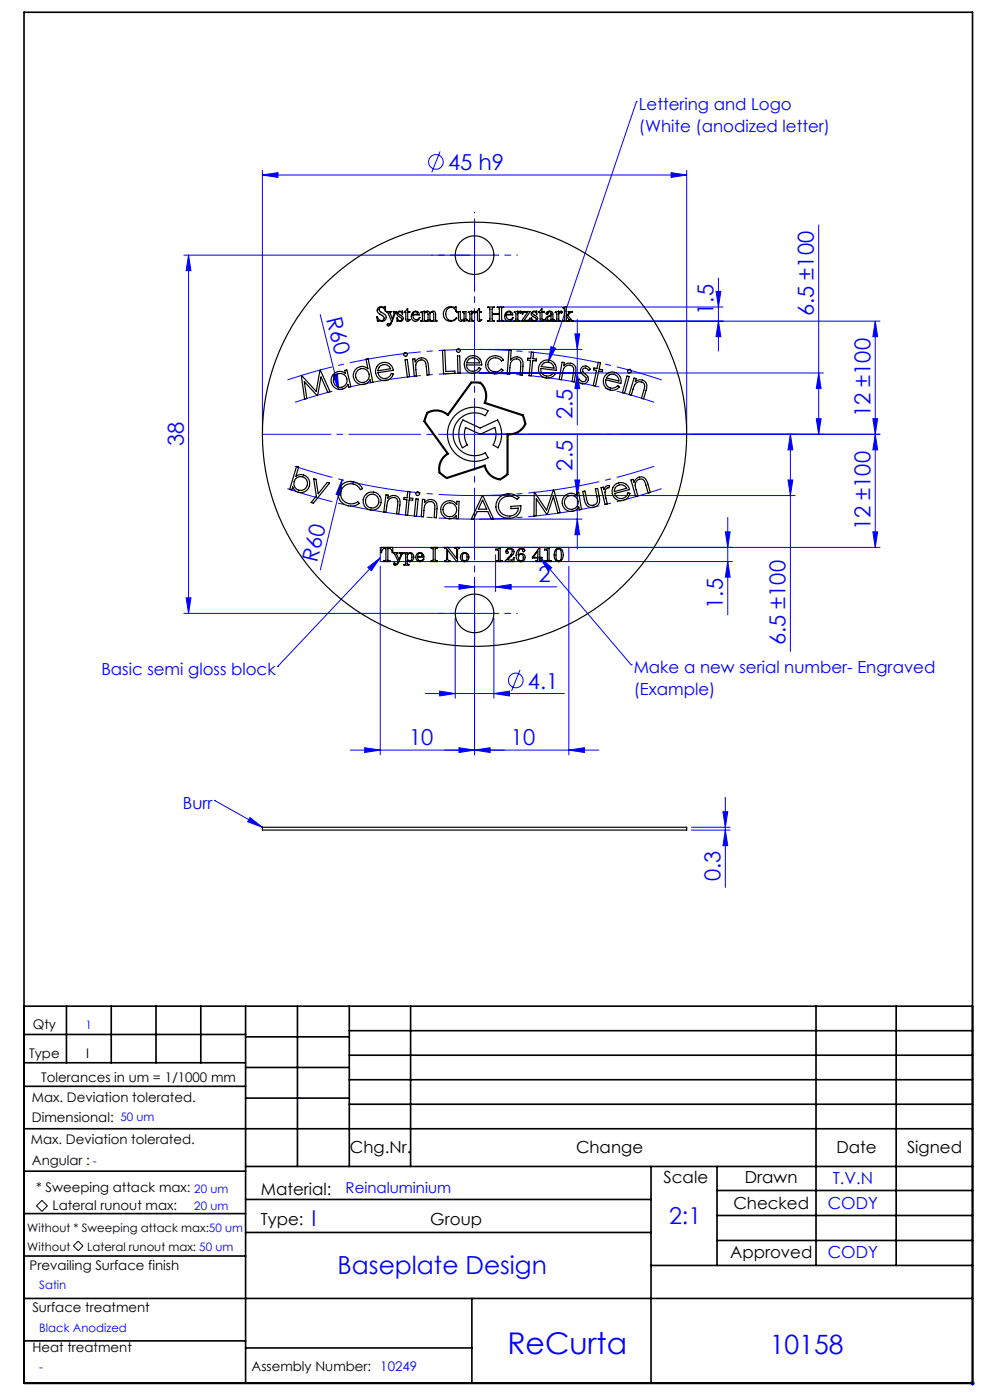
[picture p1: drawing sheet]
<svg xmlns="http://www.w3.org/2000/svg" width="210mm" height="297mm" viewBox="0 0 210 297" stroke-linecap="round" stroke-linejoin="round" font-family="sans-serif">
<g fill="none" stroke="#00f" stroke-width=".21">
<path d="M55.7 37.1l3.3-.5v1zM55.7 36.1v55M55.7 37.1h90M93.4 32.1l-1.8 4.5M135 21.6h.1M135 21.6l-18.7 55.2M142.4 36.6l3.3 .5-3.3 .5zM145.7 36.1v55M39 54.1h66.7M40 54.1l.5 3.3h-1zM40 54.1v76M100.7 49.1v10"/>
<path d="M152.4 59v15.5M173.7 47.7v44.4M67.9 66.7l4 15.9M70.6 79.6l1-.3 .3 3.3zM101.7 79.1h73M101.7 74.1h21.8M105.8 65.1h47.6M105.8 68.1h80.9M116.9 73.5l.9 .4-1.5 2.9zM121.9 70.8h1.1l-.5 3.3zM122.5 67.8v22.4M122.5 79.1l.5 3.3h-1.1z"/>
<path d="M151.9 61.8h1l-.5 3.3zM152.4 68.1l.5 3.3h-1zM173.7 79.1l.5 3.3h-1zM185.7 68.1l.5 3.3h-1zM185.7 68.1v48M101.7 92.1h85M122.5 92.1v24.4M167.7 92.1l.5 3.3h-1zM167.7 92.1v46.1M173.2 88.8h1l-.5 3.3zM185.2 88.8h1l-.5 3.3zM185.7 92.1l.5 3.3h-1z"/>
<path d="M72.6 101.8l-.3 3.3-1-.2zM72.6 101.8l-4.7 19.1M80.7 118.3l-21.8 23.1M101.7 105.1h67M101.7 110.1h21.8M105.1 117.7v7.8M114.5 118.2l2.5 2.2-.7 .7zM114.5 118.2l19.4 22.8M120.7 116.1v3M121.9 101.8h1.1l-.5 3.3zM122.5 110.1l.5 3.3h-1.1zM153.9 112.8h1l-.5 3.3z"/>
<path d="M154.4 119.1l.5 3.3h-1zM154.4 109.8v20.6M167.2 101.8h1l-.5 3.3zM185.2 112.8h1l-.5 3.3zM186.7 116.1h-106v3h74.7M39 130.1h66.7M39.5 126.8h1l-.5 3.3zM78 120.4l2.7-2.1-1.9 2.8zM80.7 120.1v40M94.3 124.5h23.8M96.6 131.1v17M97.4 124l3.3 .5-3.3 .5z"/>
<path d="M100.7 123.5v36.6M104.8 131.1v17M105.1 124.5l3.3-.5v1zM120.7 120.1v40M58.9 141.4h.1M77.4 158.6l3.3 .5-3.3 .5zM90.2 147.1h29.5M93.3 146.6l3.3 .5-3.3 .5zM97.4 158.6l3.3 .5-3.3 .5zM100.7 159.1l3.3-.5v1zM104.8 147.1l3.3-.5v1zM110.3 142.1l-1.8 4.5"/>
<path d="M120.7 159.1l3.3-.5v1zM127 159.1h-52.7M133.9 141h.1M45.5 169.8h.1M45.5 169.8l10.2 5.7M53 173.4l2.7 2.1-3.2-1.2zM146.7 175.5h8.2M146.7 176.1h8.2M153.4 172.2h1l-.5 3.3zM153.9 176.1l.5 3.3h-1zM153.9 169.1v19.2M205.8 293.5h1"/>
<path d="M205.9 293.1l.7 .7M206.3 293v1M206.6 293.1l-.7 .7"/>
<circle cx="92.5" cy="34.4" r="1.56"/>
<circle cx="109.4" cy="144.4" r="1.56"/>
</g>
<path d="M8.9 254.7l1.2 1.1-1.2 1.2-1.2-1.2zM15.6 264.3l1-1 1 1-1 1z" fill="none" stroke="#000" stroke-width=".21"/>
<path d="M62.6 85.3a120 120 0 0 1 76.2 0M62.6 98.9a120 120 0 0 0 76.2 0" fill="none" stroke="#00f" stroke-width=".21" stroke-dasharray="15.2 1.3 1.3 1.3" stroke-dashoffset="7" stroke-linecap="butt"/>
<path d="M61 80.6a125 125 0 0 1 79.3 0M61 103.7a125 125 0 0 0 79.3 0" fill="none" stroke="#00f" stroke-width=".21" stroke-dasharray="15.2 1.3 1.3 1.3" stroke-dashoffset="5.3" stroke-linecap="butt"/>
<path d="M95.7 54.1h-4.1M100.7 49.1v-4.1M100.7 59.1v4.1M105.7 54.1h4.1M95.7 130.1h-4.1M100.7 125.1v-4.1M100.7 135.1v4.1M105.7 130.1h4.1" fill="none" stroke="#00f" stroke-width=".21" stroke-dasharray="15.2 1.3 1.3 1.3" stroke-dashoffset="15.1"/>
<g fill="none" stroke="#000" stroke-width=".35">
<path d="M5.1 2.6h201.2v290.9h-201.2zM5.1 213.5h201.2M5.1 219.5h47M14.1 213.5v12M23.6 213.5v12M33.1 213.5v12M42.6 213.5v12M52.1 213.5v80M52.1 220h22M63.1 213.5v34M74.1 218.7h132.2M74.1 213.5v34"/>
<path d="M87.1 213.5v34M173.1 213.5v55M190.1 213.5v55M5.1 239.5h201.2M5.1 230.5h47M5.1 225.5h47M52.1 226.5h22M52.1 233h22M74.1 223.9h132.2M74.1 229.1h132.2M74.1 234.3h132.2M5.1 257.5h47"/>
<path d="M5.1 248.5h47M52.1 247.5h154.2M52.1 254.5h86M138.1 247.5v46M152.1 247.5v21M152.1 252.6h54.2M152.1 257.9h54.2M5.1 275.5h201.2M5.1 266.5h47M52.1 261.5h86M100.1 275.5v18M138.1 268.5h68.2"/>
<path d="M152.1 263.2h54.2M5.1 284.5h47M52.1 286h48"/>
</g>
<path d="M100.7 47.1v90M55.7 92.1h90" fill="none" stroke="#00f" stroke-width=".21" stroke-dasharray="15.2 1.3 1.3 1.3" stroke-dashoffset=".7"/>
<g fill="#00f">
<path d="M70.6 79.6l1-.3 .3 3.3z"/>
<path d="M72.6 101.8l-.3 3.3-1-.2z"/>
<path d="M116.9 73.5l.9 .4-1.5 2.9zM78 120.4l2.7-2.1-1.9 2.8zM114.5 118.2l2.5 2.2-.7 .7zM53 173.4l2.7 2.1-3.2-1.2z"/>
<path d="M100.7 159.1l3.3-.5v1zM77.4 158.6l3.3 .5-3.3 .5z"/>
<path d="M97.4 158.6l3.3 .5-3.3 .5zM120.7 159.1l3.3-.5v1z"/>
<path d="M167.2 101.8h1l-.5 3.3zM167.7 92.1l.5 3.3h-1zM122.5 110.1l.5 3.3h-1.1zM121.9 101.8h1.1l-.5 3.3z"/>
<path d="M173.7 79.1l.5 3.3h-1zM173.2 88.8h1l-.5 3.3zM121.9 70.8h1.1l-.5 3.3zM122.5 79.1l.5 3.3h-1.1z"/>
<path d="M105.1 124.5l3.3-.5v1zM97.4 124l3.3 .5-3.3 .5z"/>
<path d="M55.7 37.1l3.3-.5v1zM142.4 36.6l3.3 .5-3.3 .5zM93.3 146.6l3.3 .5-3.3 .5zM104.8 147.1l3.3-.5v1z"/>
<path d="M185.2 112.8h1l-.5 3.3zM185.7 92.1l.5 3.3h-1z"/>
<path d="M40 54.1l.5 3.3h-1zM39.5 126.8h1l-.5 3.3zM151.9 61.8h1l-.5 3.3zM152.4 68.1l.5 3.3h-1zM185.7 68.1l.5 3.3h-1zM185.2 88.8h1l-.5 3.3zM153.9 112.8h1l-.5 3.3zM154.4 119.1l.5 3.3h-1zM153.4 172.2h1l-.5 3.3zM153.9 176.1l.5 3.3h-1z"/>
</g>
<g fill="none" stroke="#000" stroke-width=".25">
<path d="M63.9 79.7l3.2 3.3 .8-4.5 2.1 4.6-.5 .2-1.4-3.3-.7 3.9h-.1l-2.7-2.9 .5 3.5-.5 .2zM70.6 79.5a1.8 1.8 0 0 1 2.7-.3l-.2-.6 .5-.1 .8 3.5-.4 .1-.2-.6a1.91 1.91 0 0 1-2.7 .8 1.91 1.91 0 0 1-.5-2.8zM75.3 78.4a1.8 1.8 0 0 1 2.7-.2l-.4-2 .5-.1 1 5-.5 .1-.1-.6a1.91 1.91 0 0 1-2.8 .7 1.91 1.91 0 0 1-.4-2.9zM80.2 77.4a1.9 1.9 0 0 1 2-.4 1.9 1.9 0 0 1 1.2 1.6l-3.2 .5a1.46 1.46 0 0 0 1.3 1.2 1.46 1.46 0 0 0 1.5-1.1l.4 .2a1.95 1.95 0 0 1-2.8 1.1 1.95 1.95 0 0 1-.4-3.1zM80.3 65.2l.6-.2 .6 .2 .2-.2v1a.68 .68 0 0 0-.5-.8 .68 .68 0 0 0-.8 .5 1.49 1.49 0 0 0 1.2 1 .88 .88 0 0 1 .2 1.2 .88 .88 0 0 1-1.2 .2l-.5 .1-.1-1a.82 .82 0 0 0 .6 .7 .82 .82 0 0 0 .8-.2 .61 .61 0 0 0-.4-.8l-.7-.4a.77 .77 0 0 1 0-1.3zM80.5 77.8a1.41 1.41 0 0 1 2.4 .4l-2.8 .5zM82 66.1h1l-.3 .1v.2l.5 1.2 .5-1.3-.3-.2h.7l-1.2 2.7-.5 .3a.22 .22 0 0 1-.3-.1 .22 .22 0 0 1 .2-.3h.5l.2-.6zM82.9 66.2h.1M84.4 66.1l1-.1v.6a.52 .52 0 0 0-.3-.4 .52 .52 0 0 0-.6 .1l.1 .4a1.14 1.14 0 0 1 .9 1.1 .99 .99 0 0 1-1.2 .3h-.1v-.6a.58 .58 0 0 0 .4 .5 .58 .58 0 0 0 .7-.3l-.1-.2a1.14 1.14 0 0 1-.9-1.2zM85.9 76.3h.5l.5 3.6-.5 .1zM86.4 65.5l.1 .6h.4v.1h-.4v1.6h.5l-.5 .4-.4-.2v-1.8h-.3zM87.5 76.2l.5-.1 .1 .7a1.48 1.48 0 0 1 1.7-.8 1.48 1.48 0 0 1 1.1 1.6l.2 1.9-.5 .1a6.2 6.2 0 0 0-.5-2.9 1.22 1.22 0 0 0-1.4-.1 1.22 1.22 0 0 0-.5 1.4l.1 1.8h-.4z"/>
<path d="M87.5 66.3a.81 .81 0 0 1 .9-.3 .81 .81 0 0 1 .6 .8h-1.4a.76 .76 0 0 0 .4 1 .76 .76 0 0 0 1-.5 .88 .88 0 0 1-1 .9 .88 .88 0 0 1-.8-1.1zM87.7 66.3a.45 .45 0 0 1 .6-.2 .45 .45 0 0 1 .2 .6h-.9zM89.3 66.2l.7-.2v.3l.7-.3 .5 .4a.79 .79 0 0 1 1-.3 1.97 1.97 0 0 1 .2 1.6v.3l.3 .1h-1l.3-.2v-1.3l-.1-.3h-.4l-.3 .2v1.4l.3 .2h-1l.3-.2v-1.2l-.1-.4-.2-.1-.5 .3v1.4l.3 .2h-1l.3-.3v-1.3zM89.3 66.3h.1M93.9 74.3h.5l.2 4.5 1.9-.1v.5l-2.4 .1zM94.6 65.4a2.68 2.68 0 0 1 2-.2l.1-.1 .1 .9a1.16 1.16 0 0 0-1.4-.8 1.16 1.16 0 0 0-.8 1.4 1.21 1.21 0 0 0 .7 1.4 1.21 1.21 0 0 0 1.5-.5h.1a1.58 1.58 0 0 1-2.4 .3 1.58 1.58 0 0 1 .1-2.4zM96.9 66.1h.7l.1 1.6 .3 .2 .4-.2v-1.3l-.3-.3h.7l.1 1.7 .3 .2-.8 .2v-.3a.76 .76 0 0 1-1 .1l-.2-1.7zM96.9 66.2h.1M97 75.5h.5l.1 3.7h-.5zM99.2 75.8a1.87 1.87 0 0 1 2-.1 1.87 1.87 0 0 1 1 1.7h-3.3a1.42 1.42 0 0 0 1.1 1.3 1.42 1.42 0 0 0 1.6-.7l.4 .2a1.9 1.9 0 0 1-2.9 .6 1.9 1.9 0 0 1 .1-3zM99.3 66.2l.8-.2v.4l.5-.4a.23 .23 0 0 1 .2 .2 .23 .23 0 0 1-.1 .3 .23 .23 0 0 1-.3-.2l-.3 .3v1.1v.2l.3 .2h-1.1l.3-.2 .1-.2v-1.2zM99.4 76.2a1.44 1.44 0 0 1 2.3 .8h-2.7z"/>
<path d="M101.6 65.5l.1 .6h.4v.1h-.4v1.6h.5l-.5 .4-.4-.2v-1.8h-.3zM103.4 76.2a2.12 2.12 0 0 1 3.4 .2l-.4 .2a1.57 1.57 0 0 0-2.3-.4 1.57 1.57 0 0 0-.1 2.3 1.57 1.57 0 0 0 2.3-.2l.4 .3a2.02 2.02 0 0 1-2.8 .4 2.02 2.02 0 0 1-.5-2.8zM103.5 65.1l1.3 .1a.35 .35 0 0 0-.4 .4v.9h1.5v-1l-.4-.4 1.3 .1a.35 .35 0 0 0-.4 .4v2.2l.4 .3h-1.3l.4-.3-.1-1.1h-1.4v1.2l.4 .2h-1.3l.4-.2v-.3v-2.1zM107.3 66.3a.81 .81 0 0 1 .9-.3 .81 .81 0 0 1 .6 .8h-1.4a.76 .76 0 0 0 .4 1 .76 .76 0 0 0 1-.5 .88 .88 0 0 1-1 .9 .88 .88 0 0 1-.8-1.1zM107.5 66.3a.45 .45 0 0 1 .6-.2 .45 .45 0 0 1 .2 .6h-.9zM108 74.2l.4 .1-.1 2.1a1.49 1.49 0 0 1 1.9-.6 1.49 1.49 0 0 1 .7 1.9l-.1 1.9-.5-.1a6.3 6.3 0 0 0 .1-2.9 1.23 1.23 0 0 0-1.5-.3 1.23 1.23 0 0 0-.7 1.3l-.1 1.8-.5-.1zM109.1 66.2l.7-.2v.4l.6-.4a.23 .23 0 0 1 .2 .2 .23 .23 0 0 1-.2 .3 .23 .23 0 0 1-.3-.2l-.3 .3v1.1l.1 .2 .3 .2h-1.1l.3-.2v-.2v-1.2zM110.8 66.1h1.6l-1.2 1.9h.6a.43 .43 0 0 0 .5-.5v.6h-1.6l1.2-1.9-.7 .1-.4 .4zM112.7 74.7h.5l-.2 1.4 .8 .1v.4l-.8-.1-.3 3.2h-.5l.3-3.2-.6-.1v-.4h.7zM112.9 66.1l1-.1v.6a.52 .52 0 0 0-.4-.4 .52 .52 0 0 0-.5 .1l.1 .4a1.14 1.14 0 0 1 .9 1.1 .99 .99 0 0 1-1.2 .3h-.1v-.6a.58 .58 0 0 0 .4 .5 .58 .58 0 0 0 .7-.3l-.2-.2a1.14 1.14 0 0 1-.9-1.2zM114.8 76.9a1.89 1.89 0 0 1 2.2-.3 1.89 1.89 0 0 1 1 2l-3.3-.4a1.45 1.45 0 0 0 1 1.5 1.45 1.45 0 0 0 1.7-.6l.4 .2a1.94 1.94 0 0 1-2.9 .5 1.94 1.94 0 0 1-.1-2.9zM114.9 65.5l.1 .6h.4v.1h-.4v1.6h.5l-.6 .4-.3-.2v-1.8h-.4z"/>
<path d="M115.3 77.1a1.41 1.41 0 0 1 2.2 1l-2.7-.3zM115.9 66.3a.84 .84 0 0 1 1.4 .1v1.5h.3l-.4 .3-.3-.3a.72 .72 0 0 1-1 .1l-.1-.3 .1-.4 1-.5v-.2a.37 .37 0 0 0-.4-.5 .37 .37 0 0 0-.3 .6 .23 .23 0 0 1-.3-.1 .23 .23 0 0 1 0-.3zM116.3 67.2l.6-.3v.8a.4 .4 0 0 1-.6 .2 .4 .4 0 0 1-.1-.5zM117.8 66.2l.7-.2v.4l.5-.4a.23 .23 0 0 1 .3 .2 .23 .23 0 0 1-.2 .3 .23 .23 0 0 1-.3-.2l-.3 .3v1.1l.1 .2 .3 .2h-1.1l.3-.2v-.2v-1.2zM119.2 76.8l.5 .1-.1 .7a1.5 1.5 0 0 1 1.9-.4 1.5 1.5 0 0 1 .6 1.9l-.3 1.9-.5-.1a6.3 6.3 0 0 0 .3-2.9 1.24 1.24 0 0 0-1.4-.5 1.24 1.24 0 0 0-.8 1.3l-.3 1.8-.5-.1zM119.4 68h.1M119.4 68h1M120.4 68h-.2l-.1-.9 .7 .8-.2 .2 1-.1M120.4 68h.1M121.4 66.2l-.4 .1-.6 .6 .7 .9 .4 .2M121.4 66.2h.1M121.4 66.2l-.9-.1 .2 .3-.6 .6v-2l-.7 .2 .3 .2v.2v2.1v.3h-.3"/>
<path d="M121.5 68h.1M123.3 78a1.16 1.16 0 0 1 1.9 .3l-.3 .3-.7-.5-.4 .1-.2 .5 .5 .6a1.16 1.16 0 0 1 .3 1.9 1.16 1.16 0 0 1-1.9-.5l.4-.3 .3 .4a.7 .7 0 0 0 1.2-.3 .88 .88 0 0 0-.6-.9 1.14 1.14 0 0 1-.5-1.6zM126.9 76.9l.5 .1-.3 1.3 .7 .2-.1 .4-.7-.2-.7 3.2-.5-.1 .7-3.2-.6-.1 .1-.4 .6 .1zM128.7 79.3a1.9 1.9 0 0 1 2.3 0 1.9 1.9 0 0 1 .7 2.1l-3.2-.8a1.45 1.45 0 0 0 .8 1.6 1.45 1.45 0 0 0 1.8-.4l.3 .3a1.94 1.94 0 0 1-2.9 .1 1.94 1.94 0 0 1 .2-2.9zM128.9 79.9a1.4 1.4 0 0 1 1.5-.4 1.4 1.4 0 0 1 .9 1.3l-2.7-.6zM133 79.8l.5 .1-1 3.5-.5-.1zM62.9 98.9l.5 .2-.6 1.9a1.88 1.88 0 0 1 2.7 .6 1.88 1.88 0 0 1-.8 2.7 1.88 1.88 0 0 1-2.6-1l-.2 .6-.4-.1zM90.6 87.5a3.8 3.8 0 0 1 4.4 .4l4.9-6.8 .8-.1a1.88 1.88 0 0 1 2.3 1.5 3.9 3.9 0 0 1 0 2.9l8 2.6 .2 .7a1.88 1.88 0 0 1-.7 2.6 3.8 3.8 0 0 1-2.7 .9v8.5l-.6 .4a1.88 1.88 0 0 1-2.8 .1 3.8 3.8 0 0 1-1.6-2.3l-8.1 2.6-.6-.4a1.88 1.88 0 0 1-.9-2.6 3.8 3.8 0 0 1 1.7-2.3l-5-6.8zM90.7 87.6a3.6 3.6 0 0 1 4.3 .6l5-7h.7a1.72 1.72 0 0 1 2.1 1.5 3.6 3.6 0 0 1-.1 2.8l8.1 2.7 .2 .6a1.72 1.72 0 0 1-.7 2.5 3.6 3.6 0 0 1-2.7 .7v8.6l-.6 .4a1.72 1.72 0 0 1-2.5 0 3.7 3.7 0 0 1-1.6-2.3l-8.1 2.6-.6-.4a1.72 1.72 0 0 1-.8-2.4 3.7 3.7 0 0 1 1.7-2.2l-5-6.9zM96.4 88.3a5.7 5.7 0 0 1 7.1-1.1l-.6 1a4.6 4.6 0 0 0-6.8 3.9 4.6 4.6 0 0 0 6.8 4l.6 1a5.7 5.7 0 0 1-7.3-1.4 5.7 5.7 0 0 1 .2-7.4zM98.2 89.1l3.7 1.7 3.6-1.7a5.7 5.7 0 0 1 .1 5.9l-1-.6a4.5 4.5 0 0 0 .4-3.7l-3.1 1.4-3.2-1.4a4.5 4.5 0 0 0 .4 3.7l-1 .6a5.7 5.7 0 0 1 .1-5.9zM134.5 80.2l.4 .1-.1 .7a1.48 1.48 0 0 1 1.9-.1 1.48 1.48 0 0 1 .3 1.9l-.5 1.8-.4-.1a6.2 6.2 0 0 0 .6-2.9 1.22 1.22 0 0 0-1.3-.6 1.22 1.22 0 0 0-1 1.1l-.5 1.7-.4-.1z"/>
<path d="M66.5 101.6l.5 .1 .5 3.1 1.9-2.5 .5 .2-3.4 4.2-.5-.1 1.1-1.4zM72.5 102.8a2.8 2.8 0 0 1 4.4 .9l-.5 .2a2.19 2.19 0 0 0-3.1-1 2.19 2.19 0 0 0-.6 3.2 2.19 2.19 0 0 0 3.2 .3l.3 .4a2.71 2.71 0 0 1-3.7-.2 2.71 2.71 0 0 1 0-3.8zM80.8 116.1h2.5l.1 1.1h-.2a.74 .74 0 0 0-.9-.9v2.6l.4 .1v.1h-1.3v-.1l.5-.1-.1-2.5-.3-.1a.96 .96 0 0 0-.6 .9h-.1zM81.9 105h.4v.7a1.49 1.49 0 0 1 1.9-.4 1.49 1.49 0 0 1 .6 1.9l-.2 1.8h-.5a6.3 6.3 0 0 0 .2-3 1.23 1.23 0 0 0-1.4-.4 1.23 1.23 0 0 0-.8 1.3l-.2 1.8-.5-.1zM83.5 117.2h.9l-.3 .4 .5 1.1 .5-1.1-.3-.2v-.2h.8v.2l-.3 .2-.7 1.6a.66 .66 0 0 1-.4 .6 .66 .66 0 0 1-.7-.1 .21 .21 0 0 1 .2-.3 .21 .21 0 0 1 .2 .3l.2-.1 .4-.5zM83.8 119.6v.1M85.7 117.3l.6-.1 .1 .4 .3-.3a.95 .95 0 0 1 1.1 .8 .95 .95 0 0 1-.8 1.1l-.6-.4v.8l.3 .1v.2h-1v-.2l.3-.1v-1.9zM86.5 104.2l.5 .1-.2 1.3 .8 .1-.1 .4-.7-.1-.3 3.3-.5-.1 .3-3.2-.6-.1v-.4l.7 .1zM86.7 117.5l.2-.1a.87 .87 0 0 1 .5 .8 .87 .87 0 0 1-.5 .8 .88 .88 0 0 1-.2-1.5zM88.2 105.8l.5 .1-.4 3.6h-.4zM88.5 117.4a.86 .86 0 0 1 1-.1 .86 .86 0 0 1 .4 .9h-1.3a.63 .63 0 0 0 .4 .8 .63 .63 0 0 0 .8-.4h.1a.95 .95 0 0 1-1.4 .3 .95 .95 0 0 1 0-1.5zM88.8 117.5a.42 .42 0 0 1 .6-.1 .42 .42 0 0 1 0 .7h-.8z"/>
<path d="M89.6 105.9l.5 .1-.1 .6a1.49 1.49 0 0 1 2-.5 1.49 1.49 0 0 1 .7 1.8l-.1 1.9h-.5a6.3 6.3 0 0 0 0-2.9 1.23 1.23 0 0 0-1.4-.4 1.23 1.23 0 0 0-.7 1.3l-.2 1.8h-.4zM91.4 116.1h1.4v.2h-.4l-.1 .2v2.4l.5 .1v.1h-1.4v-.1h.4l.1-.2v-2.4l-.5-.1zM94.2 106.6a1.8 1.8 0 0 1 2.7 .4v-.6h.5l-.2 3.6h-.4v-.6a1.91 1.91 0 0 1-2.9 0 1.91 1.91 0 0 1 .3-2.8zM94.3 116.1h.7l1.9 2.4v-1.7a.41 .41 0 0 0-.4-.5v-.2h1l-.5 .6v2.4h-.1l-2-2.4 .1 2 .5 .3v.1h-1.2l.5-.6v-2l-.5-.2zM98.3 117.4a.56 .56 0 0 1 .6 .1 .56 .56 0 0 1 .2 .7 .55 .55 0 0 1-.2 .7 .55 .55 0 0 1-.8-.2v-.8zM102.3 105.1l2.4 5h-.5l-.7-1.6h-2.3l-.7 1.6h-.5zM102.4 106.1l.8 1.9h-1.7zM105.1 116.5l1-.2v2.5l.5 .2v.1h-1.4v-.1l.5-.1v-2.1l-.1-.1h-.5zM106 105.4a3.1 3.1 0 0 1 4.1 .1l-.4 .4a2.21 2.21 0 0 0-3.3-.1 2.21 2.21 0 0 0 .3 3.3 2.08 2.08 0 0 0 3.3-1.3l-1.6 .1v-.5l2.1-.1a2.65 2.65 0 0 1-1.9 2.6 2.65 2.65 0 0 1-3-1.1 2.61 2.61 0 0 1 .4-3.4zM107.4 116.7a.9 .9 0 0 1 1.4-.2 .9 .9 0 0 1-.3 1.5l-.9 .7 1.1 .1 .2-.5h.2l-.1 .8h-1.8l.9-1.1a.87 .87 0 0 0 .2-1.5l-.6 .1-.2 .3a.25 .25 0 0 1 .3 .3 .25 .25 0 0 1-.4 .2l-.1-.4zM109.8 116.7a.9 .9 0 0 1 1.5-.1v.2a.27 .27 0 0 1-.4 .1 .27 .27 0 0 1 0-.4l-.2-.1a1.05 1.05 0 0 0-.8 1.4 .85 .85 0 0 1 1.5 .2 .85 .85 0 0 1-.9 1.2 1.33 1.33 0 0 1-.9-2zM110.3 117.7l.2-.1a.75 .75 0 0 1 .5 .7 .75 .75 0 0 1-.5 .7 .77 .77 0 0 1-.5-.6 .77 .77 0 0 1 .3-.7z"/>
<path d="M113.3 104.5l2.6 3.7 1.6-4.3 1.3 4.8-.5 .1-.9-3.4-1.3 3.7h-.1l-2.2-3.3-.1 3.6-.4 .1zM114.1 116.9v1.3h-1zM114.3 116.3h.2v1.9h.5v.2h-.5v.4l.4 .2v.1h-1.2v-.1l.4-.1v-.5h-1.2v-.2zM115.5 116.5l1-.2v2.5l.5 .2v.1h-1.4v-.1l.5-.1v-2.1l-.1-.1h-.5zM117.8 116.6a.89 .89 0 0 1 1-.2 .89 .89 0 0 1 .6 .8 1.4 1.4 0 0 1-.9 2 1.45 1.45 0 0 1-.9-2.1zM118.2 116.6l.5-.1a1.96 1.96 0 0 1-.1 2.5h-.1a.7 .7 0 0 1-.6-.9l.1-1.2zM119.7 105.3a1.8 1.8 0 0 1 2.7-.1l-.1-.7 .5-.1 .5 3.7-.4 .1-.1-.7a1.92 1.92 0 0 1-2.8 .6 1.92 1.92 0 0 1-.3-2.8zM123.6 104.3l.5-.1a4.9 4.9 0 0 0 .8 2.8 1.2 1.2 0 0 0 1.5-.1 1.2 1.2 0 0 0 .2-1.5l-.3-1.7 .5-.1a4.5 4.5 0 0 1 .2 3.4 1.67 1.67 0 0 1-1.9 .6 1.67 1.67 0 0 1-1.1-1.6zM127.5 103.4l.5-.1 .1 .6 .1-.3a.91 .91 0 0 1 1.1-.6l-.1 .5a.62 .62 0 0 0-.8 .4 6.3 6.3 0 0 0 .4 3l-.5 .1zM130.2 103.1a1.89 1.89 0 0 1 1.9-.7 1.89 1.89 0 0 1 1.4 1.5l-3.1 .8a1.44 1.44 0 0 0 1.4 1.1 1.44 1.44 0 0 0 1.4-1.2l.4 .1a1.94 1.94 0 0 1-2.7 1.4 1.94 1.94 0 0 1-.7-3zM130.8 103.1a1.41 1.41 0 0 1 2.1 .5l-2.6 .7 .2-.9zM133.8 101.8l.5-.1 .2 .6a1.49 1.49 0 0 1 1.6-1.1 1.49 1.49 0 0 1 1.3 1.4l.5 1.9-.4 .1a6.2 6.2 0 0 0-1-2.8 1.23 1.23 0 0 0-1.5 .2 1.23 1.23 0 0 0-.2 1.5l.5 1.7-.4 .2z"/>
<path d="M55.7 175.5h90v.6h-90z"/>
<circle cx="100.7" cy="54.1" r="4.1"/>
<circle cx="76.9" cy="79.7" r="1.48"/>
<circle cx="86" cy="75.2" r=".39"/>
<circle cx="97.2" cy="74.4" r=".39"/>
<circle cx="133.5" cy="78.7" r=".39"/>
<circle cx="72.2" cy="80.7" r="1.48"/>
<circle cx="100.7" cy="92.1" r="45"/>
<circle cx="63.8" cy="102.6" r="1.47"/>
<circle cx="79" cy="106.3" r="1.94"/>
<circle cx="79" cy="106.3" r="1.47"/>
<circle cx="88.6" cy="104.7" r=".39"/>
<circle cx="95.4" cy="108.1" r="1.48"/>
<circle cx="98.5" cy="118.2" r=".95"/>
<circle cx="121.2" cy="106.6" r="1.48"/>
<circle cx="100.7" cy="130.1" r="4.1"/>
</g>
<text font-size="6.3" fill="#00f" x="107.6" y="287.3">ReCurta</text>
<text font-size="5.6" fill="#00f" x="163.3" y="287.2">10158</text>
<text font-size="5.3" fill="#00f" x="71.6" y="270.3">Baseplate Design</text>
<text font-size="4.9" fill="#00f" x="141.9" y="259.7">2:1</text>
<g font-size="4.7" fill="#00f">
<text x="95" y="36.1">45 h9</text>
<text x="69.2" y="67.7" transform="rotate(76 69.2 67.7)">R60</text>
<text x="151.4" y="66.8" transform="rotate(-90 151.4 66.8)">1.5</text>
<text x="172.6" y="67.1" transform="rotate(-90 172.6 67.1)">6.5 ±100</text>
<text x="121.4" y="88.9" transform="rotate(-90 121.4 88.9)">2.5</text>
<text x="184.6" y="88.5" transform="rotate(-90 184.6 88.5)">12 ±100</text>
<text x="39" y="94.7" transform="rotate(-90 39 94.7)">38</text>
<text x="121.4" y="99.8" transform="rotate(-90 121.4 99.8)">2.5</text>
<text x="184.6" y="112.5" transform="rotate(-90 184.6 112.5)">12 ±100</text>
<text x="67.3" y="119.4" transform="rotate(-76 67.3 119.4)">R60</text>
<text x="114.2" y="123.5">2</text>
<text x="153.4" y="129.1" transform="rotate(-90 153.4 129.1)">1.5</text>
<text x="166.6" y="136.9" transform="rotate(-90 166.6 136.9)">6.5 ±100</text>
<text x="112" y="146.1">4.1</text>
<text x="86.8" y="158.1">10</text>
<text x="108.4" y="158.1">10</text>
<text x="152.8" y="187" transform="rotate(-90 152.8 187)">0.3</text>
<text x="66.1" y="260">I</text>
</g>
<g font-size="3.5" fill="#00f">
<text x="135.5" y="23.4">Lettering and Logo</text>
<text x="135.5" y="27.9">(White (anodized letter)</text>
<text x="21.5" y="143.2">Basic semi gloss block</text>
<text x="134.4" y="142.9">Make a new serial number- Engraved</text>
<text x="134.4" y="147.4">(Example)</text>
<text x="38.8" y="171.7">Burr</text>
<text x="176.6" y="251.1">T.V.N</text>
<text x="175.6" y="256.6">CODY</text>
<text x="175.6" y="267">CODY</text>
</g>
<g font-size="3.5">
<text x="74.2" y="244.7">Chg.Nr.</text>
<text x="122.2" y="244.7">Change</text>
<text x="177.4" y="244.7">Date</text>
<text x="192.4" y="244.7">Signed</text>
<text x="140.8" y="250.9">Scale</text>
<text x="158" y="250.9">Drawn</text>
<text x="55.3" y="253.5">Material:</text>
<text x="155.6" y="256.4">Checked</text>
<text x="55.3" y="259.8">Type:</text>
<text x="91.3" y="259.8">Group</text>
<text x="154.9" y="266.9">Approved</text>
</g>
<text font-size="3.2" fill="#00f" x="73.3" y="253.1">Reinaluminium</text>
<g font-size="2.8">
<text x="7" y="218.4">Qty</text>
<text x="6.2" y="224.5">Type</text>
<text x="18.2" y="224.5">I</text>
<text x="6.8" y="233.7">Max. Deviation tolerated.</text>
<text x="8.8" y="229.4">Tolerances in um = 1/1000 mm</text>
<text x="6.8" y="238.1">Dimensional:</text>
<text x="6.6" y="242.8">Max. Deviation tolerated.</text>
<text x="6.8" y="247.1">Angular :</text>
<text x="7.6" y="252.9">* Sweeping attack max:</text>
<text x="11.2" y="256.7">Lateral runout max:</text>
<text x="6.3" y="269.5">Prevailing Surface finish</text>
<text x="6.9" y="278.3">Surface treatment</text>
<text x="6.9" y="286.7">Heat treatment</text>
<text x="53.4" y="290.9">Assembly Number: 10249</text>
</g>
<g font-size="2.5" fill="#00f">
<text x="18.1" y="218.3">1</text>
<text x="25.5" y="237.9">50 um</text>
<text x="19.7" y="247.1">-</text>
<text x="41.2" y="253.1">20 um</text>
<text x="41.2" y="256.6">20 um</text>
<text x="8.3" y="273.4">Satin</text>
<text x="8.3" y="282.6">Black Anodized</text>
<text x="8.3" y="290.9">-</text>
</g>
<g font-size="2.5">
<text x="5.8" y="261.4">Without * Sweeping attack max:50 um</text>
<text x="5.8" y="265.4">Without</text>
<text x="18.5" y="265.3">Lateral runout max: 50 um</text>
</g>
</svg>
